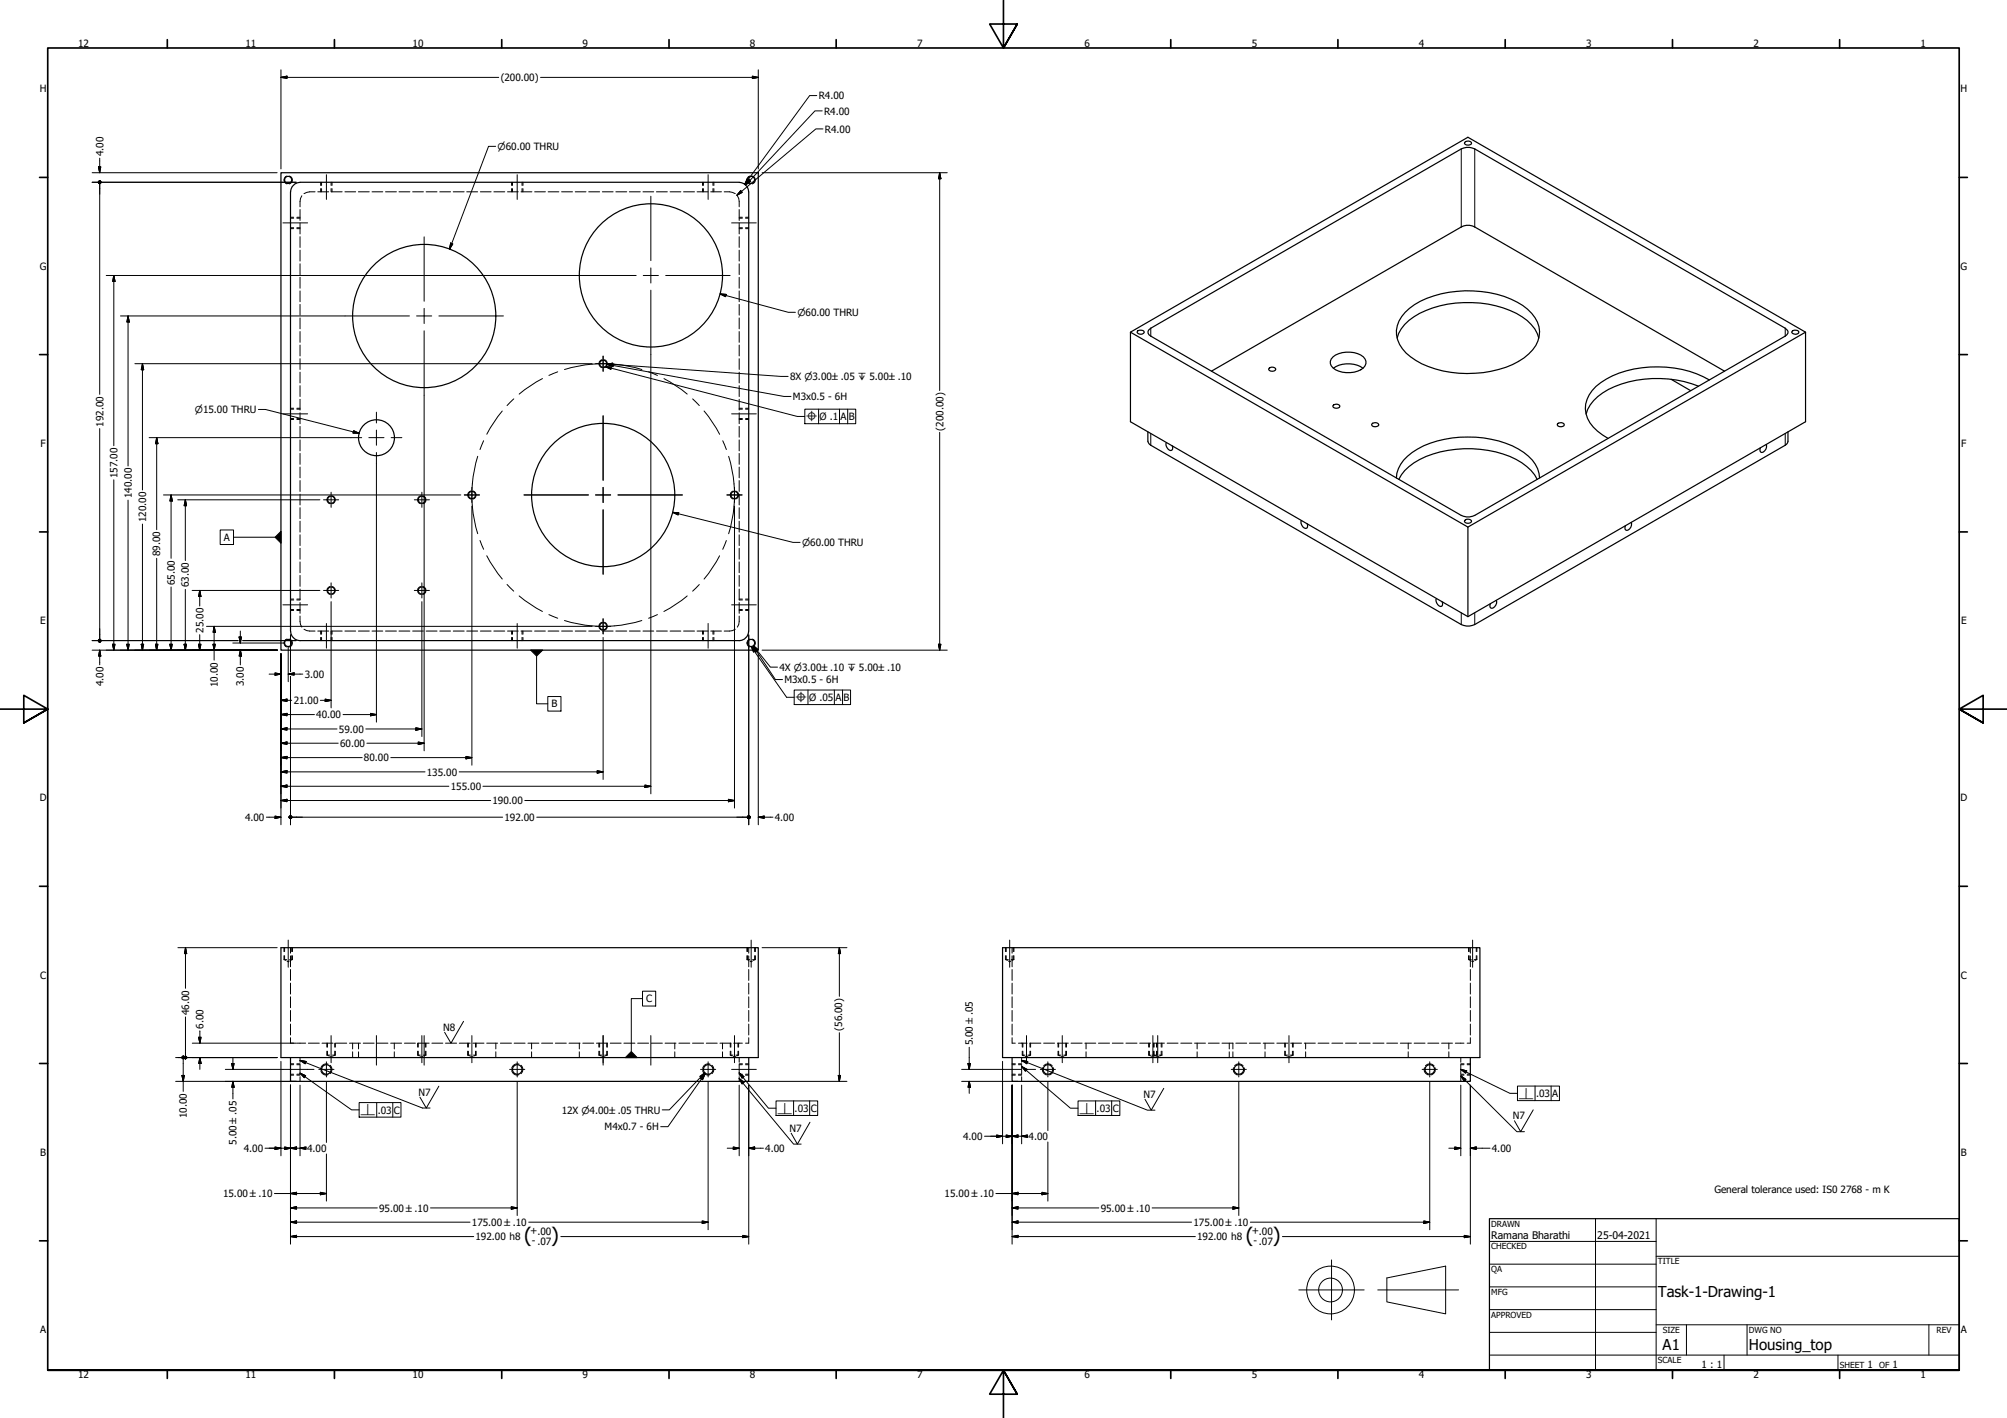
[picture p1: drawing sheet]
<svg xmlns="http://www.w3.org/2000/svg" width="841mm" height="594mm" viewBox="0 0 841 594" stroke-linecap="round" stroke-linejoin="round" font-family="sans-serif">
<!-- layer: Visible (ANSI) -->
<g fill="none" stroke="#000" stroke-width=".51">
<path d="M614.1 59.3a1.74 1.74 0 0 1 2.5 .7 1.88 1.88 0 0 1-2.9 .1zM117.7 72.4h200.1v200h-200.1zM125.7 76.4h184.1M125.8 76.4a4 4 0 0 0-4 4M309.7 76.4a4 4 0 0 1 4 4M121.7 80.4v184M313.8 80.4v184M473.7 139.2l141.4-81.7 141.5 81.7v37.5l-141.5 81.7-141.4-81.7zM473.7 139.2l141.4 81.6v37.6M476.9 138.5a1.97 1.97 0 0 1 2.6 .7 1.59 1.59 0 0 1-1.6 .8 1.59 1.59 0 0 1-1.3-1.1zM481.5 138.1l130.8-75.7a6.3 6.3 0 0 1 5.7 0l130.8 75.7a1.6 1.6 0 0 1-.7 2.7l-130.1 75.1a6.3 6.3 0 0 1-5.7 0l-130.1-75.1a1.65 1.65 0 0 1-.7-2.7zM588.8 130.8a34.3 34.3 0 0 1 21.6-8.7 41.1 41.1 0 0 1 29.7 7.5 11.6 11.6 0 0 1 .5 18.7 37.6 37.6 0 0 1-25.9 8.2 39 39 0 0 1-25.5-8.6 11.4 11.4 0 0 1-.4-17.1z"/>
<path d="M750.9 138.9a1.8 1.8 0 0 1 2.9 .3 1.59 1.59 0 0 1-1.6 .8 1.59 1.59 0 0 1-1.3-1.1zM756.6 139.2l-141.5 81.6M507.7 155.5l104.6-60.4a5.8 5.8 0 0 1 5.7 0l104.6 60.4M531.7 154.4a1.8 1.8 0 0 1 2.9 .3 1.84 1.84 0 0 1-3 .1zM558.6 149.5a11.1 11.1 0 0 1 12.7 0 3.2 3.2 0 0 1-1.1 5.4 11.4 11.4 0 0 1-11.6-.8 2.86 2.86 0 0 1 0-4.6zM558.7 154.3a11.2 11.2 0 0 1 12.4 0M585.5 141.6a16.9 16.9 0 0 1 9.4-10.3 46.7 46.7 0 0 1 43 1.5 16.3 16.3 0 0 1 6.9 8.8M700.3 158.9l8.2 4.8M716.3 159.2a46.7 46.7 0 0 0-43.1-.4 15 15 0 0 0-8.9 12.5 13.9 13.9 0 0 0 7.2 10.9l2.4 1.5M558.9 169.6a1.79 1.79 0 0 1 2.6 .6 1.61 1.61 0 0 1-1.6 .8 1.61 1.61 0 0 1-1.4-1zM575.2 177.3a1.82 1.82 0 0 1 2.6 .7 1.89 1.89 0 0 1-3 .1zM653 177.3a1.74 1.74 0 0 1 2.5 .7 1.64 1.64 0 0 1-1.5 .8 1.64 1.64 0 0 1-1.4-1.1z"/>
<path d="M711.7 161.8a46.7 46.7 0 0 0-40.1 2.8 16 16 0 0 0-6.9 8.9M481 180.9v4l.6 1.1 .6 .5 130.1 75.2a6.3 6.3 0 0 0 5.7 0l130.1-75.2 .6-.5 .5-1.1v-4M488.8 185.4a2.43 2.43 0 0 0 2.2 3.2l.4-.4-.2-1.4M740.1 186.2a2.36 2.36 0 0 1-2.2 3.3l-.3-.5 .1-1.4M545.3 218.1a2.4 2.4 0 0 0 2.3 3.2l.3-.4-.1-1.4M585.2 200.3a14.7 14.7 0 0 1 8.8-12.2 46.9 46.9 0 0 1 42.3 0 15.3 15.3 0 0 1 8.9 12.2M586.2 200.8a22.1 22.1 0 0 1 14.3-10.6 48 48 0 0 1 34.9 2.3 20.5 20.5 0 0 1 8.7 8.3M613.7 218.1a1.8 1.8 0 0 1 2.9 .3 1.84 1.84 0 0 1-2.9 .1zM683.6 218.9a2.43 2.43 0 0 1-2.3 3.2l-.3-.4 .1-1.4M601.9 250.7a2.43 2.43 0 0 0 2.3 3.3l.3-1.1-.2-.8M627 251.6a2.4 2.4 0 0 1-2.3 3.1l-.3-.3 .1-1.4M121.8 264.4a4 4 0 0 0 4 4h184"/>
<path d="M313.7 264.4a4 4 0 0 1-4 4M117.7 397h200.1v46.1h-200.1zM420.1 397h200v46.1h-200zM121.7 443.1v9.9h192.1v-9.9M424.1 443.1v9.9h192v-9.9"/>
<circle cx="120.7" cy="75.4" r="1.49"/>
<circle cx="314.7" cy="75.4" r="1.49"/>
<circle cx="272.8" cy="115.4" r="30"/>
<circle cx="177.8" cy="132.4" r="30"/>
<circle cx="252.8" cy="152.4" r="1.49"/>
<circle cx="157.8" cy="183.4" r="7.5"/>
<circle cx="138.8" cy="209.4" r="1.49"/>
<circle cx="176.8" cy="209.4" r="1.49"/>
<circle cx="197.8" cy="207.4" r="1.49"/>
<circle cx="252.8" cy="207.4" r="30"/>
<circle cx="307.8" cy="207.4" r="1.49"/>
<circle cx="138.8" cy="247.4" r="1.49"/>
<circle cx="176.8" cy="247.4" r="1.49"/>
<circle cx="120.7" cy="269.4" r="1.49"/>
<circle cx="252.8" cy="262.4" r="1.49"/>
<circle cx="314.7" cy="269.4" r="1.49"/>
<circle cx="136.7" cy="448.1" r="2"/>
<circle cx="216.8" cy="448.1" r="2"/>
<circle cx="296.8" cy="448.1" r="2"/>
<circle cx="439.1" cy="448.1" r="2"/>
<circle cx="519.1" cy="448.1" r="2"/>
<circle cx="599.2" cy="448.1" r="2"/>
</g>
<!-- layer: Hidden (ANSI) -->
<g fill="none" stroke="#000" stroke-width=".42">
<path d="M134.7 76.4v1.3M134.7 79v1.4M138.7 76.4v1.3M138.7 79v1.4M214.8 76.4v1.3M214.8 79v1.4M218.8 76.4v1.3M218.8 79v1.4M294.8 76.4v1.3M294.8 79v1.4M298.8 76.4v1.3M298.8 79v1.4"/>
<path d="M121.7 91.4h1.4M121.7 95.4h1.4M124.4 91.4h1.3M124.4 95.4h1.3M125.7 87.8v4.6M125.7 93.4v4.6M125.7 99.2v4.5M126.5 82l-.6 1.2-.2 3.4M132 80.4h-2.3l-2.3 .7M133.2 80.4h4.5M138.8 80.4h4.6M144.5 80.4h4.5"/>
<path d="M150.2 80.4h4.5M155.9 80.4h4.5M161.5 80.4h4.6M167.2 80.4h4.6M172.9 80.4h4.5M178.6 80.4h4.5M184.3 80.4h4.5M189.9 80.4h4.6M195.6 80.4h4.6M201.3 80.4h4.5M206.9 80.4h4.6M212.7 80.4h4.5"/>
<path d="M218.3 80.4h4.6M224 80.4h4.5M229.7 80.4h4.5M235.3 80.4h4.6M241 80.4h4.6M246.7 80.4h4.6M252.4 80.4h4.5M258.1 80.4h4.5M263.7 80.4h4.6M269.4 80.4h4.5M275.1 80.4h4.6M280.8 80.4h4.5"/>
<path d="M286.4 80.4h4.6M292.1 80.4h4.6M297.8 80.4h4.5M303.5 80.4h2.3l2.3 .7M309 82l.6 1.2 .2 3.4M309.8 87.8v4.6M309.8 93.4v4.6M309.8 99.2v4.5M309.8 91.4h1.3M309.8 95.4h1.3M312.4 91.4h1.4M312.4 95.4h1.4"/>
<path d="M125.7 104.8v4.6M125.7 110.5v4.5M125.7 116.2v4.5M309.8 104.8v4.6M309.8 110.5v4.5M309.8 116.2v4.5M125.7 121.9v4.5M125.7 127.5v4.6M125.7 133.2v4.6M125.7 138.9v4.5M309.8 121.9v4.5M309.8 127.5v4.6"/>
<path d="M309.8 133.2v4.6M309.8 138.9v4.5M125.7 144.6v4.5M125.7 150.3v4.5M125.7 155.9v4.5M309.8 144.6v4.5M309.8 150.3v4.5M309.8 155.9v4.5M121.7 171.4h1.4M121.7 175.4h1.4M124.4 171.4h1.3M124.4 175.4h1.3"/>
<path d="M125.7 161.6v4.6M125.7 167.3v4.5M125.7 172.9v4.6M125.7 178.7v4.5M309.8 161.6v4.6M309.8 167.3v4.5M309.8 172.9v4.6M309.8 178.7v4.5M309.8 171.4h1.3M309.8 175.4h1.3M312.4 171.4h1.4M312.4 175.4h1.4"/>
<path d="M125.7 184.3v4.6M125.7 190v4.5M125.7 195.7v4.5M309.8 184.3v4.6M309.8 190v4.5M309.8 195.7v4.5M125.7 201.3v4.6M125.7 207v4.6M125.7 212.7v4.6M125.7 218.3v4.6M309.8 201.3v4.6M309.8 207v4.6"/>
<path d="M309.8 212.7v4.6M309.8 218.3v4.6M125.7 224.1v4.5M125.7 229.7v4.6M125.7 235.4v4.5M309.8 224.1v4.5M309.8 229.7v4.6M309.8 235.4v4.5M121.7 251.4h1.4M121.7 255.4h1.4M124.4 255.4h1.3M125.7 258.1l.2 3.6 .6 1"/>
<path d="M125.7 241.1v4.6M125.7 246.8v4.5l-1.3 .1M125.7 252.4v4.6M309.8 258.1l-.2 3.6-.6 1M309.8 241.1v4.6M309.8 246.8v4.5l1.3 .1M309.8 252.4v4.6M309.8 255.4h1.3M312.4 251.4h1.4M312.4 255.4h1.4M127.4 263.6l1.1 .6 3.5 .2M133.2 264.4h4.5"/>
<path d="M134.7 264.4v1.3M134.7 267.1v1.3M138.7 264.4v1.3M138.7 267.1v1.3M138.8 264.4h4.6M144.5 264.4h4.5M150.2 264.4h4.5M155.9 264.4h4.5M161.5 264.4h4.6M167.2 264.4h4.6M172.9 264.4h4.5M178.6 264.4h4.5"/>
<path d="M184.3 264.4h4.5M189.9 264.4h4.6M195.6 264.4h4.6M201.3 264.4h4.5M206.9 264.4h4.6M212.7 264.4h4.5M214.8 264.4v1.3M214.8 267.1v1.3M218.3 264.4h4.6M218.8 264.4v1.3M218.8 267.1v1.3M224 264.4h4.5"/>
<path d="M229.7 264.4h4.5M235.3 264.4h4.6M241 264.4h4.6M246.7 264.4h4.6M252.4 264.4h4.5M258.1 264.4h4.5M263.7 264.4h4.6M269.4 264.4h4.5M275.1 264.4h4.6M280.8 264.4h4.5M286.4 264.4h4.6M292.1 264.4h4.6"/>
<path d="M294.8 264.4v1.3M294.8 267.1v1.3M297.8 264.4h4.5M298.8 264.4v1.3M298.8 267.1v1.3M308.1 263.6l-1.1 .6-3.5 .2M119.3 397v1.7M121.7 397v2.3M122.2 397v1.7M313.2 397v1.7M313.8 397v2.3M316.2 397v1.7"/>
<path d="M421.6 397v1.7M424.1 397v2.3M424.6 397v1.7M615.6 397v1.7M616.1 397v2.3M618.6 397v1.7M119 402.1h1.1M119.3 400.4v1.7l.5 .3M120.3 402.6l.5 .3 .4-.3M121.3 402.1h1.3M121.7 400.5v4.5M121.7 406.2v4.6"/>
<path d="M121.7 411.9v4.6M121.7 417.6v4.6M122.2 400.4v1.7l-.5 .3M313 402.1h1.1M313.2 400.4v1.7l.6 .3M313.8 400.5v4.5M313.8 406.2v4.6M313.8 411.9v4.6M313.8 417.6v4.6M314.3 402.6l.5 .3 .5-.3M315.3 402.1h1.2M316.2 400.4v1.7l-.5 .3"/>
<path d="M421.3 402.1h1.2M421.6 400.4v1.7l.5 .3M422.6 402.6l.5 .3 .5-.3M423.7 402.1h1.2M424.1 400.5v4.5M424.1 406.2v4.6M424.1 411.9v4.6M424.1 417.6v4.6M424.6 400.4v1.7l-.5 .3M615.4 402.1h1.1M615.6 400.4v1.7l.5 .3M616.1 400.5v4.5"/>
<path d="M616.1 406.2v4.6M616.1 411.9v4.6M616.1 417.6v4.6M616.6 402.6l.5 .3 .5-.3M617.7 402.1h1.2M618.6 400.4v1.7l-.5 .3M121.7 434.8v2.2h1.4M121.7 423.3v4.6M121.7 429v4.6M124.4 437h3.7M129.2 437h4.6M134.9 437h4.7"/>
<path d="M137.2 437v1.7M140.3 437v1.7M140.7 437h4.6M146.4 437h4.7M147.8 437v2.5M150.2 437v2.5M152.2 437h4.6M157.9 437h4.7M163.7 437h4.6M165.2 437v2.5M169.5 437h4.6M175.2 437h4.6"/>
<path d="M175.3 437v1.7M178.2 437v1.7M181 437h4.5M186.7 437h4.6M192.5 437h4.5M196.3 437v1.7M198.2 437h4.6M199.3 437v1.7M204 437h4.5M207.8 437v2.5M209.7 437h4.6M215.5 437h4.5"/>
<path d="M221.2 437h4.6M222.8 437v2.5M226.9 437h4.7M232.7 437h4.6M238.4 437h4.7M242.8 437v2.5M244.2 437h4.6M249.9 437h4.7M251.3 437v1.7M254.3 437v1.7M255.7 437h4.6M261.4 437h4.7"/>
<path d="M267.2 437h4.6M272.9 437h4.7M278.7 437h4.6M282.8 437v2.5M284.5 437h4.6M290.2 437h4.6M296 437h4.5M301.7 437h4.6M302.8 437v2.5M306.3 437v1.7M307.5 437h3.6M309.2 437v1.7"/>
<path d="M313.8 434.8v2.2h-1.4M313.8 423.3v4.6M313.8 429v4.6M424.1 434.8v2.2h1.3M424.1 423.3v4.6M424.1 429v4.6M426.8 437h3.6M428.6 437v1.7M431.5 437h4.7M431.6 437v1.7M437.3 437h4.6M443.1 437h4.6"/>
<path d="M443.6 437v1.7M446.6 437v1.7M448.8 437h4.7M454.6 437h4.6M455.1 437v2.5M460.3 437h4.6M466.1 437h4.6M471.8 437h4.6M477.6 437h4.6M481.6 437v1.7M483.3 437h4.6M483.6 437v1.7"/>
<path d="M484.6 437v1.7M486.6 437v1.7M489.1 437h4.5M494.8 437h4.6M500.6 437h4.5M501.6 437v2.5M506.3 437h4.6M512.1 437h4.6l-.1 2.5M515.1 437v2.5M517.8 437h4.6M523.6 437h4.6M529.3 437h4.6"/>
<path d="M530.1 437v2.5M535.1 437h4.6M538.6 437v1.7M540.8 437h4.6M541.6 437v1.7M546.5 437h4.7M547.1 437v2.5M552.3 437h4.6M558.1 437h4.6M563.8 437h4.7M569.6 437h4.6M575.3 437h4.6"/>
<path d="M581.1 437h4.6M586.8 437h4.6M590.1 437v2.5M592.6 437h4.6M598.3 437h4.6M604.1 437h4.5M607.1 437v2.5M609.9 437h3.6M616.1 434.8v2.2h-1.3M616.1 423.3v4.6M616.1 429v4.6M121.7 446.1h1.4"/>
<path d="M121.7 450.1h1.4M124.4 446.1h1.3v4h-1.3M125.7 443.1v1.9M125.7 451.1v1.9M137 442.1h1.2M137.2 440.4v1.7l.5 .3M138.2 442.6l.5 .3 .6-.3M139.3 442.1h1.2M140.3 440.4v1.7l-.5 .3M147.8 440.7v2.4M150.2 440.7v2.4M165.2 440.7v2.4"/>
<path d="M175 442.1h1.1M175.3 440.4v1.7l.5 .3M176.3 442.6l.5 .3 .4-.3M177.4 442.1h1.1M178.2 440.4v1.7l-.5 .3M196 442.1h1.2M196.3 440.4v1.7l.4 .3M197.2 442.6l.5 .3 .5-.3M198.4 442.1h1.1M199.3 440.4v1.7l-.5 .3M207.8 440.7v2.4M222.8 440.7v2.4"/>
<path d="M242.8 440.7v2.4M251 442.1h1.2M251.3 440.4v1.7l.5 .3M252.2 442.6l.5 .3 .5-.3M253.4 442.1h1.1M254.3 440.4v1.7l-.6 .3M282.8 440.7v2.4M302.8 440.7v2.4M306 442.1h1.1M306.3 440.4v1.7l.5 .3M307.3 442.6l.5 .3 .4-.3M308.4 442.1h1.1"/>
<path d="M309.2 440.4v1.7l-.5 .3M309.8 443.1v1.9M309.8 451.1v1.9M311.1 446.1h-1.3v4h1.3M312.4 446.1h1.4M312.4 450.1h1.4M424.1 446.1h1.3M424.1 450.1h1.3M426.8 446.1h1.3v4h-1.3M428.1 443.1v1.9M428.1 451.1v1.9M428.4 442.1h1.1"/>
<path d="M428.6 440.4v1.7l.5 .3M429.6 442.6l.5 .3 .5-.3M430.7 442.1h1.2M431.6 440.4v1.7l-.5 .3M443.4 442.1h1.2M443.6 440.4v1.7l.5 .3M444.6 442.6l.5 .3 .5-.3M445.7 442.1h1.2M446.6 440.4v1.7l-.4 .3M455.1 440.7v2.4M481.3 442.1h.7M481.6 440.4v1.7l.5 .3"/>
<path d="M482.6 442.6l.5 .3 .5-.3M482.7 442.1h1.8M483.6 440.4v1.7l.5 .3 .5-.3v-1.7M484.6 442.6l.5 .3 .5-.3M485.7 442.1h1.2M486.6 440.4v1.7l-.5 .3M501.6 440.7v2.4M515.1 440.7v2.4M516.6 440.7v2.4M530.1 440.7v2.4M538.4 442.1h1.2M538.6 440.4v1.7l.5 .3"/>
<path d="M539.6 442.6l.5 .3 .5-.3M540.7 442.1h1.2M541.6 440.4v1.7l-.5 .3M547.1 440.7v2.4M590.1 440.7v2.4M607.1 440.7v2.4M612.1 443.1v1.9M612.1 451.1v1.9M613.5 446.1h-1.4v4h1.4M614.8 446.1h1.3M614.8 450.1h1.3"/>
</g>
<!-- layer: Hidden Narrow (ANSI) -->
<g fill="none" stroke="#000" stroke-width=".42">
<path d="M120.2 73.8a1.73 1.73 0 0 0-1.2 1.6 1.73 1.73 0 0 0 1.2 1.7M121.3 73.8a1.71 1.71 0 0 1 1.3 1.6 1.71 1.71 0 0 1-1.3 1.7M134.4 76.4v1.3M134.4 79v1.4M139.1 76.4v1.3M139.1 79v1.4M214.4 76.4v1.3M214.4 79v1.4M219.1 76.4v1.3M219.1 79v1.4M294.4 76.4v1.3M294.4 79v1.4"/>
<path d="M299.1 76.4v1.3M299.1 79v1.4M314.2 73.8a1.73 1.73 0 0 0-1.2 1.6 1.73 1.73 0 0 0 1.2 1.7M315.3 73.8a1.71 1.71 0 0 1 1.2 1.6 1.71 1.71 0 0 1-1.2 1.7M121.7 91h1.4M121.7 95.8h1.4M124.4 91h1.3M124.4 95.8h1.3M309.8 91h1.3M309.8 95.8h1.3M312.4 91h1.4M312.4 95.8h1.4"/>
<path d="M252.2 150.7a1.71 1.71 0 0 0-1.2 1.7 1.71 1.71 0 0 0 1.2 1.6M253.3 150.7a1.73 1.73 0 0 1 1.2 1.7 1.73 1.73 0 0 1-1.2 1.6M121.7 171h1.4M121.7 175.7h1.4M124.4 171h1.3M124.4 175.7h1.3M309.8 171h1.3M309.8 175.7h1.3M312.4 171h1.4M312.4 175.7h1.4M138.2 207.7a1.71 1.71 0 0 0-1.2 1.7 1.71 1.71 0 0 0 1.2 1.6M139.3 207.7a1.73 1.73 0 0 1 1.2 1.7 1.73 1.73 0 0 1-1.2 1.6"/>
<path d="M176.2 207.7a1.73 1.73 0 0 0-1.2 1.7 1.73 1.73 0 0 0 1.2 1.6M177.3 207.7a1.73 1.73 0 0 1 1.2 1.7 1.73 1.73 0 0 1-1.2 1.6M197.2 205.7a1.75 1.75 0 0 0-1.2 1.7 1.75 1.75 0 0 0 1.2 1.7M198.3 205.7a1.78 1.78 0 0 1 1.2 1.7 1.78 1.78 0 0 1-1.2 1.7M307.2 205.7a1.78 1.78 0 0 0-1.2 1.7 1.78 1.78 0 0 0 1.2 1.7M308.3 205.7a1.78 1.78 0 0 1 1.2 1.7 1.78 1.78 0 0 1-1.2 1.7M121.7 251h1.4M121.7 255.7h1.4M124.4 251h1.3M124.4 255.7h1.3M138.2 245.7a1.71 1.71 0 0 0-1.2 1.7 1.71 1.71 0 0 0 1.2 1.6M139.3 245.7a1.73 1.73 0 0 1 1.2 1.7 1.73 1.73 0 0 1-1.2 1.6"/>
<path d="M176.2 245.7a1.73 1.73 0 0 0-1.2 1.7 1.73 1.73 0 0 0 1.2 1.6M177.3 245.7a1.73 1.73 0 0 1 1.2 1.7 1.73 1.73 0 0 1-1.2 1.6M309.8 251h1.3M309.8 255.7h1.3M312.4 251h1.4M312.4 255.7h1.4M120.2 267.8a1.73 1.73 0 0 0-1.2 1.6 1.73 1.73 0 0 0 1.2 1.7M121.3 267.8a1.71 1.71 0 0 1 1.3 1.6 1.71 1.71 0 0 1-1.3 1.7M134.4 264.4v1.3M134.4 267.1v1.3M139.1 264.4v1.3M139.1 267.1v1.3"/>
<path d="M214.4 264.4v1.3M214.4 267.1v1.3M219.1 264.4v1.3M219.1 267.1v1.3M252.2 260.7a1.75 1.75 0 0 0-1.2 1.7 1.75 1.75 0 0 0 1.2 1.7M253.3 260.7a1.78 1.78 0 0 1 1.2 1.7 1.78 1.78 0 0 1-1.2 1.7M294.4 264.4v1.3M294.4 267.1v1.3M299.1 264.4v1.3M299.1 267.1v1.3M314.2 267.8a1.73 1.73 0 0 0-1.2 1.6 1.73 1.73 0 0 0 1.2 1.7M315.3 267.8a1.71 1.71 0 0 1 1.2 1.6 1.71 1.71 0 0 1-1.2 1.7"/>
<path d="M119 397v1.7M122.6 397v1.7M313 397v1.7M316.5 397v1.7M421.3 397v1.7M424.9 397v1.7M615.4 397v1.7M618.9 397v1.7M119 400.4v1.7M122.6 400.4v1.7M313 400.4v1.7M316.5 400.4v1.7"/>
<path d="M421.3 400.4v1.7M424.9 400.4v1.7M615.4 400.4v1.7M618.9 400.4v1.7M137 437v1.7M140.5 437v1.7M175 437v1.7M178.5 437v1.7M196 437v1.7M199.5 437v1.7M251 437v1.7M254.5 437v1.7"/>
<path d="M306 437v1.7M309.5 437v1.7M428.4 437v1.7M431.9 437v1.7M443.4 437v1.7M446.9 437v1.7M481.3 437v1.7M483.4 437v1.7M484.9 437v1.7M486.9 437v1.7M538.4 437v1.7M541.9 437v1.7"/>
<path d="M121.7 445.7h1.4M121.7 450.4h1.4M124.4 445.7h1.3M124.4 450.4h1.3M134.5 448.5a2.16 2.16 0 0 0 3 1.8M137 440.4v1.7M137.5 445.8a2.27 2.27 0 0 0-3 1.8M138.3 446.3a2.26 2.26 0 0 1 0 3.5M140.5 440.4v1.7M175 440.4v1.7M178.5 440.4v1.7M196 440.4v1.7"/>
<path d="M199.5 440.4v1.7M214.4 448.5a2.27 2.27 0 0 0 3.1 1.8M217.5 445.8a2.35 2.35 0 0 0-3.1 1.8M218.3 446.3a2.26 2.26 0 0 1 0 3.5M251 440.4v1.7M254.5 440.4v1.7M294.4 448.5a2.27 2.27 0 0 0 3.1 1.8M297.5 445.8a2.35 2.35 0 0 0-3.1 1.8M298.3 446.3a2.26 2.26 0 0 1 0 3.5M306 440.4v1.7M309.5 440.4v1.7M309.8 445.7h1.3"/>
<path d="M309.8 450.4h1.3M312.4 445.7h1.4M312.4 450.4h1.4M424.1 445.7h1.3M424.1 450.4h1.3M426.8 445.7h1.3M426.8 450.4h1.3M428.4 440.4v1.7M431.9 440.4v1.7M436.9 447.3a2.27 2.27 0 0 0 1.8 3M437.4 446.4a2.38 2.38 0 0 1 3.5 0M441.4 447.3a2.27 2.27 0 0 1-1.8 3"/>
<path d="M443.4 440.4v1.7M446.9 440.4v1.7M481.3 440.4v1.7M483.4 440.4v1.7M484.9 440.4v1.7M486.9 440.4v1.7M516.9 447.3a2.27 2.27 0 0 0 1.8 3M517.4 446.4a2.38 2.38 0 0 1 3.5 0M521.3 447.3a2.18 2.18 0 0 1-1.7 3M538.4 440.4v1.7M541.9 440.4v1.7M596.9 447.3a2.18 2.18 0 0 0 1.7 3"/>
<path d="M597.3 446.4a2.46 2.46 0 0 1 3.6 0M601.3 447.3a2.18 2.18 0 0 1-1.7 3M612.1 445.7h1.4M612.1 450.4h1.4M614.8 445.7h1.3M614.8 450.4h1.3"/>
</g>
<!-- layer: Visible Narrow (ANSI) -->
<path d="M612.3 62.4v32.7M618 62.4v32.7M482.2 137.5v3.3M748.1 137.5v3.3M482.2 181.6v4.9M748.1 181.6v4.9M612.3 256.8v4.9M618 256.8v4.9" fill="none" stroke="#000" stroke-width=".42"/>
<!-- layer: Border (ANSI) -->
<g fill="none" stroke="#000" stroke-width=".7">
<path d="M70.1 16.6v3.5M140.1 16.6v3.5M210.2 16.6v3.5M280.4 16.6v3.5M350.4 16.6v3.5M420.5 .1v20l-5.8-10h11.6l-5.8 10 5.8-10M490.6 16.6v3.5M560.6 16.6v3.5M630.7 16.6v3.5M700.8 16.6v3.5M770.9 16.6v3.5M16.6 74.3h3.4"/>
<path d="M821 74.3h3.4M16.6 148.6h3.4M821 148.6h3.4M16.6 222.9h3.4M821 222.9h3.4M0 297.1h20l-10-5.8v11.6l10-5.8-10 5.8M841 297.1h-20l10-5.8v11.6l-10-5.8 10 5.8M16.6 371.3h3.4M821 371.3h3.4M16.6 445.6h3.4M821 445.6h3.4M16.6 519.8h3.4"/>
<path d="M821 519.8h3.4M20 574.1v-554h801v554h-801h801M70.1 574.1v3.4M140.1 574.1v3.4M210.2 574.1v3.4M280.4 574.1v3.4M350.4 574.1v3.4M490.6 574.1v3.4M560.6 574.1v3.4M630.7 574.1v3.4M700.8 574.1v3.4M770.9 574.1v3.4"/>
<path d="M426.3 584.1l-5.8-10 5.8 10h-11.6l5.8-10v20"/>
</g>
<!-- layer: Title (ANSI) -->
<g fill="none" stroke="#000" stroke-width=".42">
<path d="M668.6 510.6v63.5M694 510.6v63.5M624.1 520.1h69.9M624.1 529.6h69.9M624.1 539.2h69.9M694 526.3h127M624.1 548.7h69.9M624.1 558.2h69.9M694 555h127M706.7 555v12.7M732.1 555v12.7M808.3 555v12.7"/>
<path d="M624.1 567.7h196.9M722.4 567.7v6.4M770.2 567.7v6.4"/>
</g>
<path d="M624.1 510.6h196.9v63.5h-196.9z" fill="none" stroke="#000" stroke-width=".51"/>
<!-- layer: Dimension (ANSI) -->
<g fill="none" stroke="#000" stroke-width=".42">
<path d="M117.7 32.4l2.6-.5v1zM117.7 29.2v41.6M117.7 32.4h91.3M226.5 32.4h91.3M315.3 31.9l2.5 .5-2.5 .5zM317.8 29.2v41.6M342.3 40h-3l-27.2 37.2M344.6 46.5h-3.1l-29 30.9M344.9 54h-3l-33.1 27.8M38.6 76.4h85.5M38.6 72.4h77.5M41.3 69.9h.9l-.4 2.5z"/>
<path d="M41.8 66.3v6.1M41.8 77v88.2M310.4 79.9l.6 .7-2.2 1.2zM313.2 74.8l.8 .6-1.9 1.8zM313.8 75.3l.8 .7-2.1 1.4zM319.3 72.4h77.6M393.8 72.4l.5 2.5h-1zM393.8 72.4v91.2M44.5 115.4h133.2M47.7 115.4l.5 2.5h-1zM47.7 115.4v71.3M177.9 115.4h61.7"/>
<path d="M50.5 132.4h94.1M53.7 132.4l.5 2.5h-1.1zM53.7 132.4v62.8M56.5 152.4h121.2M59.7 152.4l.5 2.5h-1zM59.7 152.4v52.9M177.9 152.4h70.2M272.7 148.6v58.7M41.8 179.5v88.3M177.7 165.6v43.7M62.5 183.4h84.6M65.7 183.4l.5 2.5h-1z"/>
<path d="M65.7 183.4v38.5M157.7 194.1v108.4M393.8 181.1v91.3M47.7 201v71.4M53.7 209.5v62.9M59.7 219.6v52.8M68.5 207.4h70.2M71.7 207.4l.5 2.5h-1zM71.7 207.4v26.5M74.5 209.4h59.5M77.7 209.4l.5 2.5h-1zM77.7 209.4v25.5"/>
<path d="M138.9 207.4h37.8M176.8 207.4h16.3M177.7 209.5v37.8M197.7 212.1v108.5M272.7 207.5v125.1M307.8 212.1v41.2M65.7 233.9v38.5M71.7 245.9v26.5M77.7 246.9v25.5M80.5 247.4h53.5M83.7 247.4l.5 2.5h-1zM83.7 247.4v6.5"/>
<path d="M138.7 252.1v44.5M176.8 252.1v56.5M177.7 247.5v67.1M307.8 253.5v85.1M38.6 272.4h77.5M38.6 268.4h61.2M41.8 272.4l.4 2.5h-.9zM41.8 272.4v6.1M47.2 269.9h1l-.5 2.5zM53.1 269.9h1.1l-.5 2.5zM59.2 269.9h1l-.5 2.5zM65.2 269.9h1l-.5 2.5z"/>
<path d="M71.2 269.9h1l-.5 2.5zM77.2 269.9h1l-.5 2.5zM83.2 269.9h1l-.5 2.5zM83.7 265.9v6.5M86.6 262.4h50.1M89.3 269.9h.9l-.5 2.5zM89.7 262.4l.5 2.5h-.9zM89.7 262.4v14.2M97.5 269.4h21.6M100.2 266.9h1l-.5 2.5zM100.7 272.4l.5 2.5h-1zM100.7 264.4v5"/>
<path d="M100.7 272.4v6.1M101.7 268.4h22.4M117.7 274v71.5M120.8 271v14.6M121.7 266v15.4M136.8 262.4h79.9M216.9 262.4h31.2M252.7 267.1v59.5M313.8 266v79.5M317.8 274v71.5M319.3 272.4h77.6M393.3 269.9h1l-.5 2.5z"/>
<path d="M112.8 282.4h4.9M115.3 281.9l2.4 .5-2.4 .5zM117.7 293.4l2.6-.5v1zM117.7 299.4l2.6-.5v1zM117.7 293.4h4.5M117.7 299.4h14.1M120.8 282.4l2.5-.5v1zM120.8 282.4h6.1M121.7 283.4v62.1M134.2 293.4h4.5M136.3 292.9l2.4 .5-2.4 .5zM143.8 299.4h13.9"/>
<path d="M155.3 298.9l2.4 .5-2.4 .5zM117.7 305.4l2.6-.5v1zM117.7 311.4l2.6-.5v1zM117.7 317.4l2.6-.5v1zM117.7 305.4h23.5M117.7 311.4h24M117.7 317.4h34.1M153.3 305.4h23.5M153.7 311.4h24M163.8 317.4h33.9M174.2 304.9l2.6 .5-2.6 .5zM175.3 310.9l2.4 .5-2.4 .5z"/>
<path d="M195.3 316.9l2.4 .5-2.4 .5zM117.7 323.4l2.6-.5v1zM117.7 329.4l2.6-.5v1zM117.7 335.4l2.6-.5v1zM117.7 323.4h60.4M117.7 329.4h70.4M117.7 335.4h87.9M192.4 323.4h60.3M202.4 329.4h70.3M219.9 335.4h87.9M250.3 322.9l2.4 .5-2.4 .5zM270.3 328.9l2.4 .5-2.4 .5z"/>
<path d="M305.2 334.9l2.6 .5-2.6 .5zM111.6 342.4h6.1M115.3 341.9l2.4 .5-2.4 .5zM122.4 342.4h88.2M224.9 342.4h88.2M317.8 342.4l2.4-.5v1zM317.8 342.4h6.1M74.5 397h41.6M77.7 397l.5 2.5h-.9zM77.7 397v17.1M319.3 397h35.6M351.7 397l.5 2.5h-.9z"/>
<path d="M351.7 397v20.4M77.7 426.1v16.3M80.6 437h43.5M83.2 434.6h1.1l-.5 2.4zM83.8 431.9v5.1M351.7 432.7v20.3M406.1 438.8v9.2M73.6 443.1h42.5M73.6 453h50.5M76.3 450.6h1l-.5 2.4zM76.8 443.6v13.6M83.8 443.1l.5 2.5h-1.1z"/>
<path d="M83.8 443.1v4.9M94.4 448h24.2M97.1 445.6h1l-.5 2.4zM97.6 453l.5 2.5h-1zM97.6 443.1v4.9M97.6 453v7.4M117.7 444.7v39.5M121.7 454.6v66.6M125.7 454.6v29.6M128.9 448h2.7M136.8 453.2v25.4M216.7 453.2v56"/>
<path d="M296.7 453.2v62M309.8 454.6v29.6M312 453h42.9M313.8 454.6v66.6M351.3 450.6h.9l-.5 2.4zM403 453h23.5M403 448h25.1M405.6 445.6h1.1l-.6 2.4zM406.1 453l.6 2.5h-1.1zM406.1 453v5.1M420.1 444.7v34.5M424.1 454.6v66.6"/>
<path d="M428.1 454.6v24.6M430.2 448h3.8M439.1 453.2v20.5M519.1 453.2v56M599.1 453.2v62M612.1 454.6v29.6M616.1 454.6v66.6M417.6 475.5l2.5 .5-2.5 .5zM421.6 475.5l2.5 .5-2.5 .5zM424.1 476l2.5-.5v1zM428.1 476l2.2 .5M430.3 475.6l-2.2 .4h2.2h-17.7"/>
<path d="M439.1 478.4v24.8M115.3 480.5l2.4 .5-2.4 .6zM119.3 480.5l2.4 .5-2.4 .6zM121.7 481l2.6-.5v1.1zM125.7 481l2.2 .5M127.9 480.6l-2.2 .4h2.2h-16.8M134.2 499.5l2.6 .5-2.6 .5zM136.8 483.5v19.7M304.7 481h5.1M307.3 480.5l2.5 .5-2.5 .6zM313.8 481l2.4-.5v1.1zM313.8 481h6.1"/>
<path d="M436.6 499.5l2.5 .5-2.5 .5zM607.1 481h5M609.6 480.5l2.5 .5-2.5 .6zM616.1 481l2.5-.5v1.1zM616.1 481h8.3M115 500h21.8M121.7 500l2.6-.5v1zM121.7 506.1l2.6-.5v1zM121.7 512l2.6-.5v1zM121.7 518.1l2.6-.5v.9zM121.7 506.1h36.4M121.7 512h75.3"/>
<path d="M121.7 518.1h76.8M180.4 506.1h36.3M214.2 505.6l2.5 .5-2.5 .5zM221.6 512h75.1M235 518.1h78.8M294.3 511.5l2.4 .5-2.4 .5zM311.3 517.6l2.5 .5-2.5 .4zM417.3 500h21.8M424.1 500l2.5-.5v1zM424.1 506.1l2.5-.5v1zM424.1 512l2.5-.5v1zM424.1 518.1l2.5-.5v.9z"/>
<path d="M424.1 506.1h36.3M424.1 512h75.2M424.1 518.1h76.8M482.8 506.1h36.3M516.6 505.6l2.5 .5-2.5 .5zM523.9 512h75.2M537.4 518.1h78.7M596.6 511.5l2.5 .5-2.5 .5zM613.6 517.6l2.5 .5-2.5 .4z"/>
</g>
<g fill="#000" stroke="#000" stroke-width=".42">
<path d="M117.7 32.4l2.6-.5zM117.7 32.4l2.6-.5v1zM315.3 32.9l2.5-.5zM315.3 31.9l2.5 .5-2.5 .5zM41.3 69.9l.5 2.5zM41.3 69.9h.9l-.4 2.5zM41.3 75.9l.5-.1-.7 .6zM41.1 76.4l.7-.6-.5 1zM41.8 75.8v1.2l-.5-.2zM41.8 75.8l.4 1-.4 .2zM41.8 75.8l.6 .6-.2 .4zM41.8 75.8l.6 .6z"/>
<path d="M41.8 75.8l.4 .1zM310.4 79.9l-1.6 1.9zM310.4 79.9l.6 .7-2.2 1.2zM313.2 74.8l-1.1 2.4zM313.2 74.8l.8 .6-1.9 1.8zM313.8 75.3l-1.3 2.1zM313.8 75.3l.8 .7-2.1 1.4zM393.8 72.4l.5 2.5zM393.8 72.4l.5 2.5h-1zM47.7 115.4l.5 2.5zM47.7 115.4l.5 2.5h-1zM53.7 132.4l.5 2.5z"/>
<path d="M53.7 132.4l.5 2.5h-1.1zM59.7 152.4l.5 2.5zM59.7 152.4l.5 2.5h-1zM65.7 183.4l.5 2.5zM65.7 183.4l.5 2.5h-1zM71.7 207.4l.5 2.5zM71.7 207.4l.5 2.5h-1zM77.7 209.4l.5 2.5zM77.7 209.4l.5 2.5h-1zM83.7 247.4l.5 2.5zM83.7 247.4l.5 2.5h-1zM42.4 268.4l-.6 .6z"/>
<path d="M42.2 267.9l.2 .5-.6 .6zM41.8 267.8l.4 .1-.4 1.1zM41.3 267.9l.5-.1v1.2zM41.3 267.9l.5 1.1-.7-.6zM41.1 268.4l.7 .6zM41.3 268.8l.5 .2zM41.8 272.4l.4 2.5zM41.8 272.4l.4 2.5h-.9zM47.2 269.9l.5 2.5zM47.2 269.9h1l-.5 2.5zM53.1 269.9l.6 2.5zM53.1 269.9h1.1l-.5 2.5z"/>
<path d="M59.2 269.9l.5 2.5zM59.2 269.9h1l-.5 2.5zM65.2 269.9l.5 2.5zM65.2 269.9h1l-.5 2.5zM71.2 269.9l.5 2.5zM71.2 269.9h1l-.5 2.5zM77.2 269.9l.5 2.5zM77.2 269.9h1l-.5 2.5zM83.2 269.9l.5 2.5zM83.2 269.9h1l-.5 2.5zM89.3 269.9l.4 2.5zM89.3 269.9h.9l-.5 2.5z"/>
<path d="M89.7 262.4l.5 2.5zM89.7 262.4l.5 2.5h-.9zM100.2 266.9l.5 2.5zM100.2 266.9h1l-.5 2.5zM100.7 272.4l.5 2.5zM100.7 272.4l.5 2.5h-1zM393.3 269.9l.5 2.5zM393.3 269.9h1l-.5 2.5zM115.3 282.9l2.4-.5zM115.3 281.9l2.4 .5-2.4 .5zM117.7 293.4l2.6-.5zM117.7 293.4l2.6-.5v1z"/>
<path d="M117.7 299.4l2.6-.5zM117.7 299.4l2.6-.5v1zM120.8 282.4l2.5-.5zM120.8 282.4l2.5-.5v1zM136.3 293.9l2.4-.5zM136.3 292.9l2.4 .5-2.4 .5zM155.3 299.9l2.4-.5zM155.3 298.9l2.4 .5-2.4 .5zM117.7 305.4l2.6-.5zM117.7 305.4l2.6-.5v1zM117.7 311.4l2.6-.5zM117.7 311.4l2.6-.5v1z"/>
<path d="M117.7 317.4l2.6-.5zM117.7 317.4l2.6-.5v1zM174.2 305.9l2.6-.5zM174.2 304.9l2.6 .5-2.6 .5zM175.3 311.9l2.4-.5zM175.3 310.9l2.4 .5-2.4 .5zM195.3 317.9l2.4-.5zM195.3 316.9l2.4 .5-2.4 .5zM117.7 323.4l2.6-.5zM117.7 323.4l2.6-.5v1zM117.7 329.4l2.6-.5zM117.7 329.4l2.6-.5v1z"/>
<path d="M117.7 335.4l2.6-.5zM117.7 335.4l2.6-.5v1zM250.3 323.9l2.4-.5zM250.3 322.9l2.4 .5-2.4 .5zM270.3 329.9l2.4-.5zM270.3 328.9l2.4 .5-2.4 .5zM305.2 335.9l2.6-.5zM305.2 334.9l2.6 .5-2.6 .5zM115.3 342.9l2.4-.5zM115.3 341.9l2.4 .5-2.4 .5zM121.2 342.4l.5 .6zM121.2 342.4l1 .4-.5 .2z"/>
<path d="M121.2 342.4h1.2l-.2 .4zM121.2 342.4l1-.5 .2 .5zM121.7 341.8l.5 .1-1 .5zM121.3 341.9l.4-.1-.5 .6zM121.3 341.9l-.1 .5zM313.8 341.8l.6 .6zM313.3 341.9l.5-.1 .6 .6zM313.3 341.9l1.1 .5h-1.3zM313.1 342.4h1.3l-1.1 .4zM313.3 342.8l1.1-.4-.6 .6zM314.4 342.4l-.6 .6zM314.4 342.4l-.2 .4z"/>
<path d="M317.8 342.4l2.4-.5zM317.8 342.4l2.4-.5v1zM77.7 397l.5 2.5zM77.7 397l.5 2.5h-.9zM351.7 397l.5 2.5zM351.7 397l.5 2.5h-.9zM83.2 434.6l.6 2.4zM83.2 434.6h1.1l-.5 2.4zM76.3 450.6l.5 2.4zM76.3 450.6h1l-.5 2.4zM76.3 442.6l.5-.2-.7 .7zM76.8 442.4l-.5 1.1-.2-.4z"/>
<path d="M76.8 442.4v1.2l-.5-.1zM76.8 442.4l.4 1.1-.4 .1zM76.8 442.4l.6 .7-.2 .4zM76.8 442.4l.6 .7zM76.8 442.4l.4 .2zM77.7 443.6l.7-.5zM78.2 442.6l.2 .5-.7 .5zM77.7 442.4l.5 .2-.5 1zM77.3 442.6l.4-.2v1.2zM77.3 442.6l.4 1-.5-.5zM77.2 443.1l.5 .5zM77.3 443.5l.4 .1z"/>
<path d="M83.8 443.1l.5 2.5zM83.8 443.1l.5 2.5h-1.1zM97.1 445.6l.5 2.4zM97.1 445.6h1l-.5 2.4zM97.6 453l.5 2.5zM97.6 453l.5 2.5h-1zM351.3 450.6l.4 2.4zM351.3 450.6h.9l-.5 2.4zM405.6 445.6l.5 2.4zM405.6 445.6h1.1l-.6 2.4zM406.1 453l.6 2.5zM406.1 453l.6 2.5h-1.1z"/>
<path d="M417.6 476.5l2.5-.5zM417.6 475.5l2.5 .5-2.5 .5zM421.6 476.5l2.5-.5zM421.6 475.5l2.5 .5-2.5 .5zM424.1 476l2.5-.5zM424.1 476l2.5-.5v1zM428.1 476l2.5-.5zM428.1 476l2.5-.5v1zM115.3 481.6l2.4-.6zM115.3 480.5l2.4 .5-2.4 .6zM119.3 481.6l2.4-.6zM119.3 480.5l2.4 .5-2.4 .6z"/>
<path d="M121.7 481l2.6-.5zM121.7 481l2.6-.5v1.1zM121.7 500l2.6-.5zM121.7 500l2.6-.5v1zM125.7 481l2.6-.5zM125.7 481l2.6-.5v1.1zM307.3 481.6l2.5-.6zM307.3 480.5l2.5 .5-2.5 .6zM313.8 481l2.4-.5zM313.8 481l2.4-.5v1.1zM424.1 500l2.5-.5zM424.1 500l2.5-.5v1z"/>
<path d="M609.6 481.6l2.5-.6zM609.6 480.5l2.5 .5-2.5 .6zM616.1 481l2.5-.5zM616.1 481l2.5-.5v1.1zM121.7 506.1l2.6-.5zM121.7 506.1l2.6-.5v1zM121.7 512l2.6-.5zM121.7 512l2.6-.5v1zM121.7 518.1l2.6-.5zM121.7 518.1l2.6-.5v.9zM134.2 500.5l2.6-.5zM134.2 499.5l2.6 .5-2.6 .5z"/>
<path d="M214.2 506.6l2.5-.5zM214.2 505.6l2.5 .5-2.5 .5zM294.3 512.5l2.4-.5zM294.3 511.5l2.4 .5-2.4 .5zM311.3 518.5l2.5-.4zM311.3 517.6l2.5 .5-2.5 .4zM424.1 506.1l2.5-.5zM424.1 506.1l2.5-.5v1zM424.1 512l2.5-.5zM424.1 512l2.5-.5v1zM424.1 518.1l2.5-.5zM424.1 518.1l2.5-.5v.9z"/>
<path d="M436.6 500.5l2.5-.5zM436.6 499.5l2.5 .5-2.5 .5zM516.6 506.6l2.5-.5zM516.6 505.6l2.5 .5-2.5 .5zM596.6 512.5l2.5-.5zM596.6 511.5l2.5 .5-2.5 .5zM613.6 518.5l2.5-.4zM613.6 517.6l2.5 .5-2.5 .4z"/>
</g>
<!-- layer: Center Mark (ANSI) -->
<g fill="none" stroke="#000" stroke-width=".42">
<path d="M177.7 99.2v27M272.7 82.2v27M239.6 115.4h27M269.6 115.4h6.3M272.7 112.2v6.4M279 115.4h26.9M144.6 132.4h27M174.6 132.4h6.3M177.7 129.2v6.3M177.7 138.6v27M183.9 132.4h27M272.7 121.6v27"/>
<path d="M249.6 152.4h6.3M252.7 149.2v6.3M157.7 172.7v4.5M252.7 174.2v27M147.1 183.4h4.5M154.6 183.4h6.3M157.7 180.2v6.3M157.7 189.6v4.5M163.9 183.4h4.5M135.6 209.4h6.3M138.7 206.2v6.4M173.6 209.4h6.4"/>
<path d="M176.8 206.2v6.4M194.6 207.4h6.3M197.7 204.2v6.3M219.6 207.4h27M249.6 207.4h6.3M252.7 204.2v6.3M252.7 213.6v27M259 207.4h26.9M304.6 207.4h6.4M307.8 204.2v6.3M135.6 247.4h6.3M138.7 244.2v6.3"/>
<path d="M173.6 247.4h6.4M176.8 244.2v6.3M252.7 259.2v6.4M249.6 262.4h6.3M133.6 448h6.4M136.8 444.9v6.3M213.6 448h6.3M216.7 444.9v6.3M293.6 448h6.3M296.7 444.9v6.3M435.9 448h6.4M439.1 444.9v6.3"/>
<path d="M515.9 448h6.4M519.1 444.9v6.3M595.9 448h6.4M599.1 444.9v6.3"/>
</g>
<!-- layer: Centerline (ANSI) -->
<g fill="none" stroke="#000" stroke-width=".42">
<path d="M136.8 73.2v10.3M216.7 73.2v10.3M296.7 73.2v10.3M118.6 93.4h10.3M306.6 93.4h10.3M227.3 158.6l-5.5 3.3-4.3 3.2M233.7 155.8l-3.7 1.5M236.6 154.8a55 55 0 0 1 32.4 0M271.8 155.8l3.7 1.5M278.2 158.6l4.6 2.7 5.2 3.8M118.6 173.4h10.3M210.5 172.2l-3.8 5.1-2.7 4.7"/>
<path d="M215.3 167.1l-2.8 2.8M290.2 167.1l2.9 2.8M295 172.2l3.3 4.3 3.3 5.5M306.6 173.4h10.3M200.2 191.2a55 55 0 0 0 0 32.4M202.7 184.6l-1.6 3.7M302.9 184.7l1.5 3.6M305.3 191.2a55 55 0 0 1 0 32.4M201.1 226.4l1.6 3.7M204 232.8l3.3 5.5 3.2 4.3M301.5 232.8l-2.7 4.7-3.8 5.1M304.4 226.5l-1.5 3.6"/>
<path d="M118.6 253.4h10.3M212.5 244.9l2.8 2.8M217.5 249.7l5.2 3.8 4.6 2.7M230 257.5l3.7 1.5M236.5 260a55 55 0 0 0 32.5 0M275.5 257.5l-3.7 1.5M288 249.7l-4.3 3.2-5.5 3.3M293 244.9l-2.8 2.8M306.6 253.4h10.3M136.8 261.2v10.4M216.7 261.2v10.4M296.7 261.2v10.4"/>
<path d="M120.8 393.9v11.3M314.8 393.9v11.3M423.1 393.9v11.3M617.1 393.9v11.3M138.7 433.9v11.3M157.7 433.9v12.3M176.8 433.9v11.3M177.7 433.9v12.3M197.7 433.9v11.3M272.7 433.9v12.3M307.8 433.9v11.3M430.1 433.9v11.3"/>
<path d="M445.1 433.9v11.3M483.1 433.9v11.3M485.1 433.9v11.3M540.1 433.9v11.3M118.6 448h10.3M252.7 445.2v-11.3v12.3M306.6 448h10.3"/>
</g>
<!-- layer: Symbol (ANSI) -->
<g fill="none" stroke="#000" stroke-width=".42">
<path d="M207.7 61.3h-3l-16.3 43.1M188.8 101.8l.9 .4-1.3 2.2zM301.8 123.2l2.5 .2-.3 .9zM301.8 123.2l28.5 7.6h3M253.6 153.6l80.5 20.9h3.1M253.6 153.6l2.4 1.1 .1-.7M253.6 153.6h.8M254.3 152.5l2.5-.3-.1 1zM254.3 152.5l76 5.2M254.5 152.7h2.5l-.1 .9zM254.5 152.7l74 13.4h3M108.3 171.5h3l39.2 10"/>
<path d="M337.2 171.4h21.4v6.1h-21.4zM343 171.4v6.1M351.8 171.4v6.1M355.2 171.4v6.1M148.2 180.4l2.3 1.1-2.5-.1zM281.9 214.7l2.5 .1-.2 .9zM281.9 214.7l50.4 12.5h3M92.3 222h5.6v6.1h-5.6zM97.9 225.1h17.4M224.9 274.9v20h4.7M314.8 270.9l.2 .6M315.1 271.2l-.3-.3 .2 .3"/>
<path d="M315.2 271.8l.6 1.4 .2-.1M315.7 270.5l1.9 1.7-.7 .6zM315.7 270.5l7.1 9h3M315.7 270.9l1.8 1.7-.8 .6zM315.7 270.9l9.2 13.8h3M316.4 273.3l13.2 18.8h3.2M229.6 291.8h5.5v6.1h-5.5zM332.8 289.1h23.6v6.1h-23.6zM338.6 289.1v6.1M349.6 289.1v6.1M353.1 289.1v6.1M269.2 418.4h-4.7v22.1"/>
<path d="M269.2 415.3h5.6v6.2h-5.6zM194.2 427.9l-5.2 9.1-2.7-4.5M125.7 449.6l2.4 1.1-.6 .8zM125.7 449.6l21.6 15.4h3.2M125.7 444.3l2.6 .4-.4 1zM125.7 444.3l9.4 3.7M135.6 448.2l1.1 .3M136.8 448.6l40.2 15.6h3.2M183.9 455.1l-5.3 9.1-2.6-4.6M293.3 450.9l2-1.4-1.3 2.1zM293.6 451.8l1.8-1.8-1 2.3zM295.3 449.5l-14.8 15.5h-3"/>
<path d="M295.4 450l-15.5 22h-3M309.8 449.5l1.9 1.6-.7 .6zM309.8 449.5l12.2 14.8h3.2M309.8 451.8l1.9 1.7-.7 .6zM309.8 451.8l22.7 27.5h3.2M428.1 446.8l2.2 1.2-.6 .8zM428.1 446.8l20.5 17.5h3.1M428.1 444.3l2.6 .4-.4 1zM428.1 444.3l52.7 20.8h3.2M487.7 456l-5.3 9.1-2.6-4.6M612.1 448l2.5 .7-.4 .9zM612.1 448l20.6 10.1h3.2"/>
<path d="M612.1 450.8l2.1 1.4-.7 .7zM612.1 450.8l23.5 23.3h3.2M635.9 455h17.6v6.1h-17.6zM643.3 455v6.1M650 455v6.1M150.5 461.9h17.5v6.1h-17.5zM157.9 461.9v6.1M164.6 461.9v6.1M325.2 461.2h17.4v6.1h-17.4zM332.5 461.2v6.1M339.3 461.2v6.1M339.4 470.2l-5.3 9.1-2.6-4.5"/>
<path d="M451.7 461.2h17.6v6.1h-17.6zM459.1 461.2v6.1M465.8 461.2v6.1M642.5 465l-5.3 9.1-2.6-4.5"/>
</g>
<g fill="#000" stroke="#000" stroke-width=".42">
<path d="M188.8 101.8l-.4 2.6zM188.8 101.8l.9 .4-1.3 2.2zM301.8 123.2l2.5 .2zM301.8 123.2l2.5 .2-.3 .9zM253.6 153.6l2.6 .2zM253.6 153.6l2.6 .2-.2 .9zM254.3 152.5l2.5-.3zM254.3 152.5l2.5-.3-.1 1zM254.5 152.7h2.5zM254.5 152.7h2.5l-.1 .9zM148 181.4l2.5 .1zM148.2 180.4l2.3 1.1-2.5-.1z"/>
<path d="M281.9 214.7l2.5 .1zM281.9 214.7l2.5 .1-.2 .9zM117.7 222.6v5zM117.7 222.6v5l-2.4-2.5zM222.4 272.4h5zM222.4 272.4h5l-2.5 2.5zM314.8 270.9l1.8 1.7zM314.8 270.9l1.8 1.7-.8 .6zM315.7 270.9l1.8 1.7zM315.7 270.9l1.8 1.7-.8 .6zM315.7 270.5l1.9 1.7zM315.7 270.5l1.9 1.7-.7 .6z"/>
<path d="M125.7 449.6l2.4 1.1zM125.7 449.6l2.4 1.1-.6 .8zM125.7 444.3l2.6 .4zM125.7 444.3l2.6 .4-.4 1zM262.1 443.1h4.9zM264.5 440.5l2.5 2.6h-4.9zM295.3 449.5l-1.3 2.1zM293.3 450.9l2-1.4-1.3 2.1zM295.4 450l-1 2.3zM293.6 451.8l1.8-1.8-1 2.3zM309.8 449.5l1.9 1.6zM309.8 449.5l1.9 1.6-.7 .6z"/>
<path d="M309.8 451.8l1.9 1.7zM309.8 451.8l1.9 1.7-.7 .6zM428.1 446.8l2.2 1.2zM428.1 446.8l2.2 1.2-.6 .8zM428.1 444.3l2.6 .4zM428.1 444.3l2.6 .4-.4 1zM612.1 450.8l2.1 1.4zM612.1 450.8l2.1 1.4-.7 .7zM612.1 448l2.5 .7zM612.1 448l2.5 .7-.4 .9z"/>
</g>
<!-- layer: Sketch Geometry (ANSI) -->
<g fill="none" stroke="#000" stroke-width=".42">
<path d="M558 527.8v25.2M581.2 535.4l24.6-4.9v20l-24.6-5.1zM544.3 540.4h27.3M577.3 540.4h33.9"/>
<circle cx="557.6" cy="540.5" r="10"/>
<circle cx="557.6" cy="540.5" r="5"/>
</g>
<g font-size="8.4">
<text x="219.6" y="520.4">(</text>
<text x="231" y="520.4">)</text>
<text x="522" y="520.4">(</text>
<text x="533.4" y="520.4">)</text>
</g>
<g font-size="6.3">
<text x="694.8" y="543.5">Task-1-Drawing-1</text>
<text x="696.7" y="565.6">A1</text>
<text x="732.9" y="565.7">Housing_top</text>
</g>
<g font-size="4.4">
<text x="624.9" y="519.3">Ramana Bharathi</text>
<text x="669.4" y="519.3">25-04-2021</text>
</g>
<g font-size="4.2">
<text x="32.8" y="19.7">12</text>
<text x="102.8" y="19.7">11</text>
<text x="172.9" y="19.7">10</text>
<text x="244.2" y="19.7">9</text>
<text x="314.3" y="19.7">8</text>
<text x="384.3" y="19.7">7</text>
<text x="454.4" y="19.7">6</text>
<text x="524.5" y="19.7">5</text>
<text x="594.6" y="19.7">4</text>
<text x="664.7" y="19.7">3</text>
<text x="734.8" y="19.7">2</text>
<text x="804.8" y="19.7">1</text>
<text x="209.8" y="34">(200.00)</text>
<text x="16.6" y="38.7">H</text>
<text x="343.1" y="41.6">R4.00</text>
<text x="821.5" y="38.7">H</text>
<text x="345.3" y="48">R4.00</text>
<text x="345.7" y="55.5">R4.00</text>
<text x="43.3" y="65.4" transform="rotate(-90 43.3 65.4)">4.00</text>
<text x="16.7" y="113">G</text>
<text x="821.5" y="113">G</text>
<text x="331.1" y="159.2">8X ⌀3.00±.05 ↧ 5.00±.10</text>
<text x="332.3" y="167.6">M3x0.5 - 6H</text>
<text x="43.3" y="178.7" transform="rotate(-90 43.3 178.7)">192.00</text>
<text x="343.5" y="176">Ø .1</text>
<text x="352.2" y="176">A</text>
<text x="355.7" y="176">B</text>
<text x="395.4" y="180.4" transform="rotate(-90 395.4 180.4)">(200.00)</text>
<text x="17" y="187.2">F</text>
<text x="821.8" y="187.2">F</text>
<text x="49.2" y="200.3" transform="rotate(-90 49.2 200.3)">157.00</text>
<text x="55.2" y="208.8" transform="rotate(-90 55.2 208.8)">140.00</text>
<text x="61.2" y="218.7" transform="rotate(-90 61.2 218.7)">120.00</text>
<text x="93.8" y="226.6">A</text>
<text x="67.2" y="233.1" transform="rotate(-90 67.2 233.1)">89.00</text>
<text x="73.2" y="245.1" transform="rotate(-90 73.2 245.1)">65.00</text>
<text x="79.2" y="246.1" transform="rotate(-90 79.2 246.1)">63.00</text>
<text x="16.9" y="261.5">E</text>
<text x="821.8" y="261.5">E</text>
<text x="85.2" y="265.1" transform="rotate(-90 85.2 265.1)">25.00</text>
<text x="326.6" y="281">4X ⌀3.00±.10 ↧ 5.00±.10</text>
<text x="43.3" y="287.4" transform="rotate(-90 43.3 287.4)">4.00</text>
<text x="91.2" y="287.8" transform="rotate(-90 91.2 287.8)">10.00</text>
<text x="102.2" y="287.4" transform="rotate(-90 102.2 287.4)">3.00</text>
<text x="127.7" y="283.9">3.00</text>
<text x="328.7" y="286.2">M3x0.5 - 6H</text>
<text x="339" y="293.7">Ø .05</text>
<text x="350.1" y="293.7">A</text>
<text x="353.5" y="293.7">B</text>
<text x="123.1" y="294.9">21.00</text>
<text x="231.1" y="296.4">B</text>
<text x="132.5" y="300.9">40.00</text>
<text x="142" y="306.9">59.00</text>
<text x="142.6" y="312.9">60.00</text>
<text x="152.5" y="318.9">80.00</text>
<text x="178.9" y="324.9">135.00</text>
<text x="16.6" y="335.7">D</text>
<text x="188.9" y="330.9">155.00</text>
<text x="821.5" y="335.7">D</text>
<text x="206.4" y="336.9">190.00</text>
<text x="102.7" y="343.9">4.00</text>
<text x="211.4" y="343.9">192.00</text>
<text x="324.7" y="343.9">4.00</text>
<text x="16.8" y="410">C</text>
<text x="821.7" y="410">C</text>
<text x="270.8" y="419.9">C</text>
<text x="79.2" y="425.2" transform="rotate(-90 79.2 425.2)">46.00</text>
<text x="85.3" y="431.1" transform="rotate(-90 85.3 431.1)">6.00</text>
<text x="185.7" y="431.8">N8</text>
<text x="352.9" y="431.8" transform="rotate(-90 352.9 431.8)">(56.00)</text>
<text x="407.7" y="438" transform="rotate(-90 407.7 438)">5.00 ±.05</text>
<text x="175.3" y="459">N7</text>
<text x="479.2" y="460">N7</text>
<text x="643.7" y="459.6">.03</text>
<text x="650.4" y="459.6">A</text>
<text x="158.3" y="466.5">.03</text>
<text x="165" y="466.5">C</text>
<text x="235.4" y="466.5">12X ⌀4.00±.05 THRU</text>
<text x="333" y="465.8">.03</text>
<text x="339.7" y="465.8">C</text>
<text x="459.5" y="465.8">.03</text>
<text x="466.3" y="465.8">C</text>
<text x="78.3" y="468.5" transform="rotate(-90 78.3 468.5)">10.00</text>
<text x="253.4" y="473.6">M4x0.7 - 6H</text>
<text x="634" y="468.9">N7</text>
<text x="99.1" y="479.7" transform="rotate(-90 99.1 479.7)">5.00 ±.05</text>
<text x="330.9" y="474.1">N7</text>
<text x="403.6" y="477.6">4.00</text>
<text x="431" y="477.6">4.00</text>
<text x="16.8" y="484.2">B</text>
<text x="102.2" y="482.6">4.00</text>
<text x="128.7" y="482.6">4.00</text>
<text x="320.7" y="482.6">4.00</text>
<text x="625.2" y="482.6">4.00</text>
<text x="821.7" y="484.2">B</text>
<text x="93.5" y="501.6">15.00 ±.10</text>
<text x="395.8" y="501.6">15.00 ±.10</text>
<text x="718.4" y="499.8">General tolerance used: IS0</text>
<text x="771.3" y="499.8">2768 - m K</text>
<text x="158.9" y="507.6">95.00 ±.10</text>
<text x="461.3" y="507.6">95.00 ±.10</text>
<text x="197.7" y="513.6">175.00 ±.10</text>
<text x="500.1" y="513.6">175.00 ±.10</text>
<text x="199.3" y="519.6">192.00 h8</text>
<text x="222.1" y="517.1">+.00</text>
<text x="222.9" y="521.3">- .07</text>
<text x="501.6" y="519.6">192.00 h8</text>
<text x="524.5" y="517.1">+.00</text>
<text x="525.3" y="521.3">- .07</text>
<text x="16.8" y="558.5">A</text>
<text x="821.6" y="558.5">A</text>
<text x="713" y="573.3">1 : 1</text>
<text x="782.5" y="573.2">1</text>
<text x="793.1" y="573.2">1</text>
<text x="32.8" y="577.5">12</text>
<text x="102.8" y="577.5">11</text>
<text x="172.9" y="577.5">10</text>
<text x="244.2" y="577.5">9</text>
<text x="314.3" y="577.5">8</text>
<text x="384.3" y="577.5">7</text>
<text x="454.4" y="577.5">6</text>
<text x="524.5" y="577.5">5</text>
<text x="594.6" y="577.5">4</text>
<text x="664.7" y="577.5">3</text>
<text x="734.8" y="577.5">2</text>
<text x="804.8" y="577.5">1</text>
</g>
<g font-size="4">
<text x="208.5" y="62.8">⌀60.00 THRU</text>
<text x="334.1" y="132.4">⌀60.00 THRU</text>
<text x="81.7" y="173.1">⌀15.00 THRU</text>
<text x="337.7" y="176.6">⌖</text>
<text x="336.1" y="228.8">⌀60.00 THRU</text>
<text x="333.2" y="294.3">⌖</text>
<text x="636.3" y="460.3">⟂</text>
<text x="150.9" y="467.2">⟂</text>
<text x="325.6" y="466.5">⟂</text>
<text x="452.2" y="466.5">⟂</text>
</g>
<g font-size="3.5">
<text x="624.9" y="513.9">DRAWN</text>
<text x="624.9" y="523.5">CHECKED</text>
<text x="624.9" y="533">QA</text>
<text x="694.8" y="529.6">TITLE</text>
<text x="624.9" y="542.5">MFG</text>
<text x="624.9" y="552">APPROVED</text>
<text x="696.8" y="558.4">SIZE</text>
<text x="732.9" y="558.4">DWG NO</text>
<text x="811.5" y="558.3">REV</text>
<text x="694.8" y="571.1">SCALE</text>
<text x="771" y="573.2">SHEET</text>
<text x="787.5" y="573.2">OF</text>
</g>
</svg>
